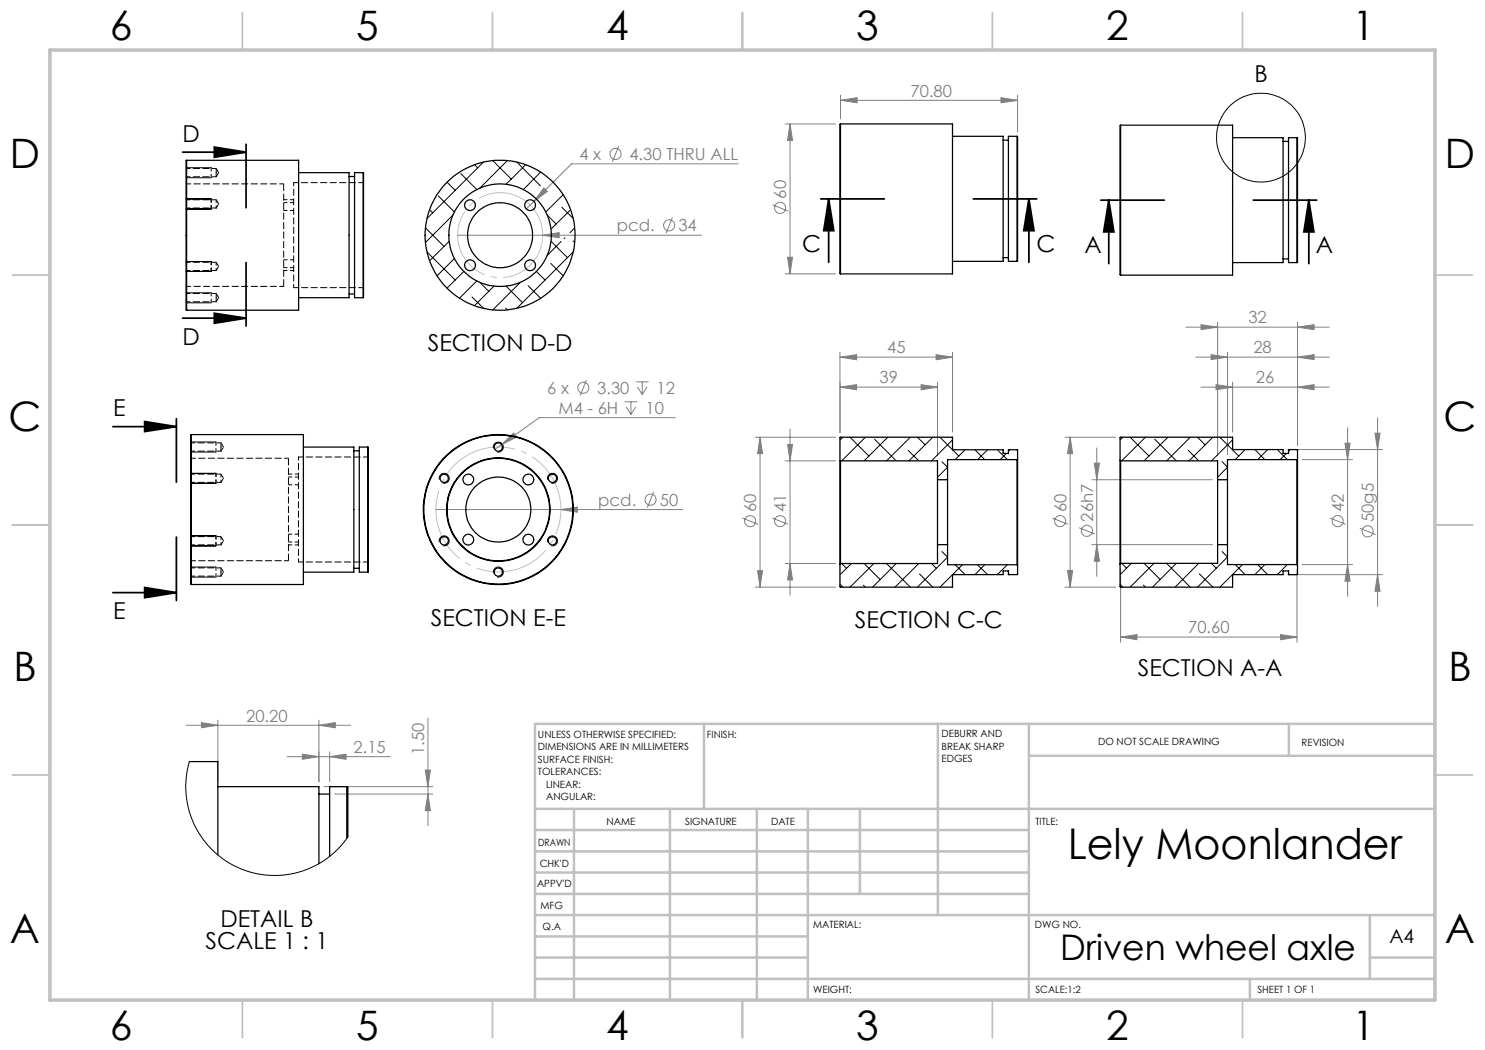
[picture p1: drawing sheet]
<svg xmlns="http://www.w3.org/2000/svg" width="297mm" height="210mm" viewBox="0 0 297 210" stroke-linecap="round" stroke-linejoin="round" font-family="sans-serif">
<g fill="none" stroke="#808080" stroke-width=".2">
<path d="M168.1 19v4.8M200.2 19.5l3.3 .6-3.3 .5zM203.5 19v7.4M108.8 37.6l.7 .7-2.7 2zM123.8 29.2l-1.3 3.2M147.6 32.8h-33.3l-9 9M157 24.8h10.1M158 24.8l.5 3.3h-1zM158 24.8v30M168.1 20.1l3.3-.6v1.1zM168.1 20.1h35.4M91.5 47.1h48.8"/>
<path d="M108.5 47.1l3.3-.6v1zM134.5 43.5l-1.3 3.2M154.4 40.9l3.2 1.3M157 54.8h10.1M157.5 51.5h1l-.5 3.3zM117.3 76l-1.3 3.2M127.2 76.4h2.5M127.5 77.4l.9 1.5M128.4 76.4v2.5M129.4 77.4l-1 1.5M168 71.4l3.3-.5v1.1zM168 70.4v16.1"/>
<path d="M168 71.4h22.5M168 77.4l3.3-.5v1.1zM168 77.4h19.5M184.2 76.9l3.3 .5-3.3 .6zM187.2 70.9l3.3 .5-3.3 .6zM187.5 76.4v14.8M190.5 70.4v16M237.2 65.4h28.7M239.1 71.4h26.8M240.2 77.4h25.7M240.2 64.9l3.3 .5-3.3 .5zM242.2 70.9l3.3 .5-3.3 .5z"/>
<path d="M243.2 76.9l3.3 .5-3.3 .6zM243.5 64.4v26.8M245.5 70.4v20.5M246.5 76.4v10M259.5 65.4l3.3-.5v1zM259.5 64.4v24.6M259.5 77.4l3.3-.5v1.1zM259.5 71.4l3.3-.5v1zM100.3 88.9l2.4-2.3 .6 .8zM100.3 88.9l-1.3 1M124.9 80.4h2.6M125.2 81.4l1 1.5"/>
<path d="M126.2 80.4v2.5M127.1 81.4l-.9 1.5M130.7 98.3l-1.2 3.2M135 83.5h-27.2l-7.5 5.4M151 87.4h16.1M152 87.4l.5 3.3h-1zM152 87.4v30M157 92.2h10.1M157.5 88.9h1l-.5 3.3zM158 85.8v33.3M213 87.4h10.1M214 87.4l.5 3.3h-1z"/>
<path d="M214 87.4v30M218.4 95.9h24.1M218.9 92.6h1l-.5 3.3zM219.4 89.6v25.7M257.6 89.9h18.9M260.4 91.9h10.1M269 88.6h1l-.5 3.3zM269.5 85.6v33.7M275 86.6h1l-.5 3.3zM275.5 83.6v37.7M87.2 101.9h49.4M112.1 101.9l3.4-.5v1z"/>
<path d="M148.4 103.6l3.2 1.3M151 117.4h16.1M151.5 114.2h1l-.5 3.2zM154.4 103.6l3.2 1.3M157 112.7h10.1M158 112.7l.5 3.3h-1zM210.4 103.6l3.2 1.3M213 117.4h10.1M213.5 114.1h1l-.5 3.3zM215.8 105.5l3.2 1.3M218.4 108.9h24.1M219.4 108.9l.5 3.3h-1z"/>
<path d="M224.1 113.7v14.7M257.6 114.9h18.9M259.4 113.9v14.5M260.4 112.9h10.1M266 103.6l3.1 1.3M269.5 112.9l.5 3.3h-1zM272 105.6l3.1 1.3M275.5 114.9l.5 3.3h-1zM224.1 127.4l3.3-.5v1zM224.1 127.4h35.3M256.1 126.9l3.3 .5-3.3 .5zM37.2 145.1h32.9"/>
<path d="M40.3 144.5l3.3 .6-3.3 .4zM43.6 144v12.3M57.4 151.3h20.7M60.5 150.8l3.3 .5-3.3 .6zM63.8 145.1l3.3-.6v1zM63.8 144v12.3M64.8 157.3h21.8M65.9 151.3l3.3-.5v1.1zM65.9 150.3v6M66.9 158.8h19.7M85.1 154h1l-.5 3.3zM85.6 158.8l.5 3.3h-1z"/>
<path d="M85.6 143.6v21.6"/>
<circle cx="123.1" cy="30.8" r="1.11"/>
<circle cx="133.8" cy="45.1" r="1.11"/>
<circle cx="156" cy="41.6" r="1.11"/>
<circle cx="116.7" cy="77.6" r="1.11"/>
<circle cx="130.1" cy="99.9" r="1.12"/>
<circle cx="150" cy="104.2" r="1.11"/>
<circle cx="156" cy="104.2" r="1.11"/>
<circle cx="212" cy="104.2" r="1.12"/>
<circle cx="217.4" cy="106.2" r="1.12"/>
<circle cx="267.5" cy="104.2" r="1.11"/>
<circle cx="273.5" cy="106.3" r="1.11"/>
</g>
<g fill="none" stroke="#000" stroke-width=".2">
<path d="M37.2 33.5h5M37.2 35.6h5M37.2 39.8h5M37.2 41.8h5M37.2 52.3h5M37.2 54.3h5M37.2 58.6h5M37.2 60.6h5M38.2 88.4h5M38.2 90.4h5M38.2 94.7h5M38.2 96.7h5"/>
<path d="M87.9 95.9a.99 .99 0 0 1 .8-1.2 .99 .99 0 0 1 1.1 1 .99 .99 0 0 1-1.2 .9M98.7 89.7a.99 .99 0 0 1 .9-1.3 .99 .99 0 0 1 1.1 1.1 .99 .99 0 0 1-1.3 .9M109.5 95.9a.99 .99 0 0 1 .9-1.2 .99 .99 0 0 1 1.1 1 .99 .99 0 0 1-1.3 .9M38.2 107.2h5M38.2 109.2h5M38.2 113.4h5M38.2 115.4h5M87.9 108.4a1 1 0 0 1 .9-1.2 1 1 0 0 1 1 1.1 1 1 0 0 1-1.2 .8M98.7 114.7a1 1 0 0 1 .9-1.3 1 1 0 0 1 1.1 1.1 1 1 0 0 1-1.3 .9M109.5 108.4a1 1 0 0 1 .9-1.2 1 1 0 0 1 1.1 1.1 1 1 0 0 1-1.3 .8"/>
<circle cx="252.2" cy="27.5" r="8.9"/>
</g>
<g fill="none" stroke="#000" stroke-width=".35">
<path d="M36.5 30.4h12.7M42.9 29.4l6.3 1-6.3 1.1zM49.2 28.8v12.7M164.1 39.8h12.8M165.7 39.8l1.1 6.3h-2.1zM165.7 39.8v12.7M194.7 39.8h12.7M205.8 39.8l1 6.3h-2zM205.8 39.8v12.7M49.2 52.5v12.7M220.2 40h12.7M221.8 40l1 6.4h-2.1z"/>
<path d="M221.8 40v12.7M250.6 40h12.7M261.8 40l1 6.4h-2zM261.8 40v12.7M36.5 63.6h12.7M42.9 62.6l6.3 1-6.3 1.1zM22.6 85.3h12.7M28.9 84.3l6.4 1-6.4 1zM35.3 83.7v12.7M22.6 118.5h12.7M28.9 117.5l6.4 1-6.4 1zM35.3 107.4v12.7"/>
</g>
<path d="M108.2 44.5a8.5 8.5 0 0 0-14.2-3.5 8.5 8.5 0 0 0 3.6 14.2 8.5 8.5 0 0 0 10.8-9.9l-.2-.8" fill="none" stroke="#c0c0c0" stroke-width=".2" stroke-dasharray="15.2 1.3 1.3 1.3" stroke-linecap="butt"/>
<path d="M111.6 98.2a12.5 12.5 0 0 0-20.8-5.1 12.5 12.5 0 0 0 5.4 20.8 12.5 12.5 0 0 0 15.7-14.7l-.3-1" fill="none" stroke="#c0c0c0" stroke-width=".2" stroke-dasharray="15.2 1.3 1.3 1.3" stroke-dashoffset="6.5" stroke-linecap="butt"/>
<g fill="none" stroke="#c0c0c0" stroke-width=".35">
<path d="M48.5 2.5v7.5M98.5 2.5v7.5M148.5 2.5v7.5M198.5 2.5v7.5M248.5 2.5v7.5M2.5 55h7.5M287 55h7.5M2.5 105h7.5M287 105h7.5M2.5 155h7.5M287 155h7.5M48.5 200v7.5"/>
<path d="M98.5 200v7.5M148.5 200v7.5M198.5 200v7.5M248.5 200v7.5"/>
</g>
<g fill="none" stroke="#c0c0c0" stroke-width=".5">
<path d="M140.8 144.8v17M187.6 144.8v38.2M205.8 144.8v55.2M205.8 151.2h81.2M257.8 144.8v6.4M287 144.8h-180v55.2M107 161.8h180M107 178.8h98.8M107 174.5h98.8M107 170.3h98.8M107 166h98.8M114.8 161.8v38.2"/>
<path d="M134 161.8v38.2M151.4 161.8v38.2M161.6 161.8v38.2M172 161.8v17M107 195.8h180M107 191.5h54.6M107 187.3h54.6M107 183h180M250 195.8v4.2M274 191.5h13M274 183v12.8"/>
</g>
<path d="M10 10h277v190h-277z" fill="none" stroke="#c0c0c0" stroke-width=".7"/>
<path d="M42.2 35.5v-2M42.2 41.8v-2M42.2 54.3v-2M42.2 60.5v-2M43.2 90.4v-2M43.2 96.6v-2M43.2 109.1v-2M43.2 115.4v-2" fill="none" stroke="#000" stroke-width=".2" stroke-dasharray="1.3 .6" stroke-dashoffset=".6"/>
<g fill="#000">
<path d="M42.9 29.4l6.3 1-6.3 1.1zM42.9 62.6l6.3 1-6.3 1.1zM28.9 84.3l6.4 1-6.4 1zM28.9 117.5l6.4 1-6.4 1z"/>
<path d="M205.8 39.8l1 6.3h-2zM165.7 39.8l1.1 6.3h-2.1z"/>
<path d="M261.8 40l1 6.4h-2zM221.8 40l1 6.4h-2.1z"/>
</g>
<g fill="#808080">
<path d="M112.1 101.9l3.4-.5v1z"/>
<path d="M108.5 47.1l3.3-.6v1z"/>
<path d="M259.5 65.4l3.3-.5v1zM240.2 64.9l3.3 .5-3.3 .5zM63.8 145.1l3.3-.6v1zM40.3 144.5l3.3 .6-3.3 .4zM187.2 70.9l3.3 .5-3.3 .6zM168 71.4l3.3-.5v1.1z"/>
<path d="M60.5 150.8l3.3 .5-3.3 .6zM65.9 151.3l3.3-.5v1.1zM168.1 20.1l3.3-.6v1.1zM200.2 19.5l3.3 .6-3.3 .5zM168 77.4l3.3-.5v1.1zM184.2 76.9l3.3 .5-3.3 .6zM108.8 37.6l-2 2.7 2.7-2zM100.3 88.9l3-1.5-.6-.8z"/>
<path d="M243.2 76.9l3.3 .5-3.3 .6zM259.5 77.4l3.3-.5v1.1z"/>
<path d="M269 88.6h1l-.5 3.3zM269.5 112.9l.5 3.3h-1zM275 86.6h1l-.5 3.3zM275.5 114.9l.5 3.3h-1zM218.9 92.6h1l-.5 3.3zM219.4 108.9l.5 3.3h-1zM214 87.4l.5 3.3h-1zM213.5 114.1h1l-.5 3.3zM85.1 154h1l-.5 3.3zM85.6 158.8l.5 3.3h-1zM158 24.8l.5 3.3h-1zM157.5 51.5h1l-.5 3.3zM152 87.4l.5 3.3h-1zM151.5 114.2h1l-.5 3.2zM157.5 88.9h1l-.5 3.3zM158 112.7l.5 3.3h-1z"/>
<path d="M242.2 70.9l3.3 .5-3.3 .5zM259.5 71.4l3.3-.5v1zM224.1 127.4l3.3-.5v1zM256.1 126.9l3.3 .5-3.3 .5z"/>
</g>
<g fill="none" stroke="#000" stroke-width=".25">
<path d="M37.3 32.1v29.9M37.3 32.1h22.4v29.9h-22.4M37.3 32.1h-.1v29.8l.1 .1M59.7 34.5h10.1v25h-10.1M69.8 35.3h1.1M72.6 34.5h-1.7v25h1.7M72.6 34.5v25M168.1 24.8v30M168.1 24.8h22.4v30h-22.4M168.1 24.8l-.1 .1v29.8l.1 .1M190.5 27.3h10.1v25h-10.1M200.6 28h1.1"/>
<path d="M203.4 27.3h-1.7v25h1.7M203.4 27.3v25M203.4 27.3l.1 .1v24.8l-.1 .1M224.1 25v30M224.1 25h22.4v30h-22.4M224.1 25l-.1 .1v29.8l.1 .1M246.5 27.5h10.1v25h-10.1M256.6 28.3h1.1M259.4 27.5h-1.7v25h1.7M259.4 27.5v25M259.4 27.5l.1 .1v24.8l-.1 .1M69.8 58.8h1.1"/>
<path d="M200.6 51.5h1.1M256.6 51.8h1.1M38.3 86.9v30M38.3 86.9h22.4v30h-22.4M38.3 86.9l-.1 .1v29.8l.1 .1M60.7 89.4h10.1v25h-10.1M70.8 90.2h1.1M73.6 89.4h-1.7v25h1.7M73.6 89.4v25M168 92.1v20.7M168 92.1l.1 .1M168.1 92.2v20.5"/>
<path d="M168.1 92.2h19.4v3.7M187.5 95.9v13M187.5 95.9h2M189.5 95.9v13M203.4 91.9v21.1M203.4 91.9h-13.9v4M203.5 91.8v21.2M203.5 91.8v-1.8l-.1-.1h-1.7v.8h-1.1v-.8h-10.1v-2.5h-22.4l-.1 .2v4.5M203.5 91.8l-.1 .1M224 92.1v20.7M224 92.1l.1 .1M224.1 92.2v20.5"/>
<path d="M224.1 92.2h19.4v3.7M243.5 95.9v13M243.5 95.9h2M245.5 95.9v13M259.4 91.9v21M259.4 91.9h-13.9v4M259.5 91.8v21.2M259.5 91.8l-.1-1.9h-1.7v.8h-1.1v-.8h-10.1v-2.5h-22.4l-.1 .1v4.6M259.5 91.8l-.1 .1M70.8 113.7h1.1M168 112.8v4.5l.1 .1h22.4v-2.5h10.1v-.7h1.1v.7h1.7l.1-1.9M168.1 112.7l-.1 .1"/>
<path d="M187.5 108.9h2M187.5 108.9v3.8h-19.4M189.5 108.9v4.1h13.9M203.4 113h.1M224 112.8v4.5l.1 .1h22.4v-2.5h10.1v-.7h1.1v.7h1.7l.1-1.9M224.1 112.7l-.1 .1M243.5 108.9v3.8h-19.4M243.5 108.9h2M245.5 108.9v4h13.9M259.4 112.9l.1 .1M37.9 152.3h5.7v18.7M43.6 157.3h20.2v15.4"/>
<path d="M63.8 158.8h2.1M69.4 157.3h-3.5v14M69.4 157.3v10.4M69.4 157.3l.2 .2v9.9"/>
<circle cx="94" cy="53.1" r="1.08"/>
<circle cx="94" cy="41" r="1.08"/>
<circle cx="100" cy="47" r="15"/>
<circle cx="100" cy="47.1" r="6.5"/>
<circle cx="100" cy="47.1" r="10.2"/>
<circle cx="106" cy="53.1" r="1.08"/>
<circle cx="106" cy="41" r="1.08"/>
<circle cx="88.8" cy="95.7" r=".82"/>
<circle cx="93.7" cy="95.9" r="1.07"/>
<circle cx="99.7" cy="89.4" r=".83"/>
<circle cx="105.7" cy="95.9" r="1.08"/>
<circle cx="110.5" cy="95.7" r=".82"/>
<circle cx="88.8" cy="108.2" r=".82"/>
<circle cx="93.7" cy="107.9" r="1.07"/>
<circle cx="99.7" cy="101.9" r="14.9"/>
<circle cx="99.7" cy="101.9" r="15"/>
<circle cx="99.7" cy="101.9" r="6.5"/>
<circle cx="99.7" cy="101.9" r="10.4"/>
<circle cx="99.7" cy="101.9" r="10.3"/>
<circle cx="99.7" cy="114.4" r=".83"/>
<circle cx="105.7" cy="107.9" r="1.08"/>
<circle cx="110.5" cy="108.2" r=".82"/>
</g>
<g fill="none" stroke="#000" stroke-width=".2">
<path d="M87.7 39.2l3.2 3.2M89.4 36.4l1.7 1.7M92.1 34.7l3.3 3.2M94.9 32.9l.6 .7M96.7 32.4l-11.3 11.3M98.6 32.1l3.7 3.7M101.5 32.1l-5.5 5.5M103.4 32.4l4.7 4.8M105.1 32.9l-3.9 4M108.1 34.4l-3.4 3.5M112.6 38.9l-3.5 3.5M85.1 45.6l3.7 3.7"/>
<path d="M85.4 50.4l5.7 5.6M85.9 41.9l.6 .7M89.9 48.3l-4 3.9M90.6 43l-5.5 5.5M90.9 51.7l-3.5 3.5M92.8 54.3l-3.4 3.3M94.4 59.4l2.3 2.3M95.4 56.2l-3.5 3.4M96 56.5l1.8 1.8M98.8 57.2l-3.9 3.9M101.2 57.2l3.3 3.3M104.1 56.5l-5.5 5.5"/>
<path d="M105.6 57.1l2.5 2.5M107.3 54.3l1.7 1.7M109.4 43l1.8 1.8M110.1 52.7l2.5 2.5M110.2 48.3l3.3 3.2M112.2 48.3l-2.8 2.8M112.4 41.4l2.3 2.3M113 47.5l-.2 .2M114.1 41.9l-3.9 3.9M114.6 48.2l.3 .3M114.7 50.4l-11.3 11.3M114.9 45.6l-.9 1"/>
<path d="M101.1 61.6l.4 .4M168.6 87.4l-.6 .6M170 87.4l3.8 3.8M173.1 87.4l-4.8 4.8M174.9 87.8l4.3 4.4M177.6 87.4l-4.8 4.8M181.6 90.1l2.2 2.1M182.1 87.4l-4.8 4.8M183.5 87.4l1.5 1.6M186.5 87.4l-4.7 4.8M188 87.4l3.8 3.8M188.4 92.3l1.1 1.1-2 2.1"/>
<path d="M190.5 88l-4.2 4.2M193 89.9l-2 2M195 89.9l2 2M197.5 89.9l-2 2M199.6 90.1l1.9 1.8M201.3 90.7l-1.3 1.2M202 89.9l-.3 .4M224.6 87.4l-.6 .6M226 87.4l3.8 3.8M229.1 87.4l-4.8 4.8M230.9 87.8l4.4 4.4M233.6 87.4l-4.8 4.8"/>
<path d="M237.7 90.1l2 2.1M238.1 87.4l-4.8 4.8M239.5 87.4l1.5 1.6M242.6 87.4l-4.8 4.8M244 87.4l3.8 3.8M244.4 92.3l1.1 1.1-2 2.1M246.5 88l-4.2 4.2M249 89.9l-1.9 2M251 89.9l2 2M253.5 89.9l-2 2M255.6 90.1l1.9 1.8M257.3 90.7l-1.3 1.2"/>
<path d="M258 89.9l-.3 .4M168 116.9l.6 .5M168.3 112.7l1 1M170.3 112.7l-2.3 2.3M172.7 117l.4 .4M172.8 112.7l3.2 3.2M174.8 112.7l-4.8 4.7M177.3 112.7l4.8 4.7M179.2 112.7l-4.7 4.7M183.8 112.7l-4.8 4.7M183.9 114.8l2.6 2.6M186.3 112.7l1 1"/>
<path d="M188.4 110.3l1.1 1.1-6 6M191 113l2 1.9M192.5 113l-4.5 4.4M195.5 113l2 1.9M197 113l-2 1.9M201.5 113l-2 1.9M201.9 114.8l.1 .1M224 116.9l.6 .5M224.3 112.7l1 1M226.3 112.7l-2.3 2.3M228.7 117l.4 .4M228.8 112.7l3.3 3.2"/>
<path d="M230.8 112.7l-4.8 4.7M233.3 112.7l4.8 4.7M235.3 112.7l-4.8 4.7M239.7 112.7l-4.7 4.7M239.9 114.8l2.7 2.6M242.3 112.7l1 1M244.4 110.3l1.1 1.1-6 6M247.1 112.9l1.9 2M248.5 112.9l-4.5 4.5M251.5 112.9l2 2M253 112.9l-2 2M257.5 112.9l-2 2"/>
<path d="M257.8 114.8l.2 .1M37.9 152.3l-.6 2.7-.1 3.5 .5 3.2 .9 2.8 1.6 2.8 2 2.4 2.4 2.1 2 1.3 3.2 1.3 3.2 .6h3.5l3-.5 1.8-.6 1.6-.7 2.4-1.4 2.8-2.5 1.5-1.9"/>
</g>
<path d="M43.2 54.1v-1.6M43.2 41.6v-1.6M44.2 96.5v-1.7M44.2 109v-1.7" fill="none" stroke="#000" stroke-width=".2" stroke-dasharray="1.3 .6" stroke-dashoffset=".8"/>
<g fill="none" stroke="#000" stroke-width=".2" stroke-dasharray="1.3 .6" stroke-dashoffset=".6">
<path d="M58.7 36.5v21M58.7 39.9h-2M56.7 54.1h2M56.7 42.1h2M56.7 53.5h2M58.7 52h-2M58.7 40.5h-2M57.7 97h2M59.7 91.4v21M59.7 94.8h-2M59.7 95.4h-2M57.7 109h2"/>
<path d="M57.7 108.4h2M59.7 106.8h-2"/>
</g>
<path d="M56.7 36.8v20.5M57.7 91.6v20.5" fill="none" stroke="#000" stroke-width=".2" stroke-dasharray="1.3 .6" stroke-dashoffset="-.1"/>
<path d="M43.2 34.5v-.8M43.2 35.4v-.9M72.6 36.5h-13.9M43.2 59.5v-.8M58.7 57.5h13.9M43.2 60.4v-.9M44.2 89.4v-.8M44.2 90.2v-.8M73.6 91.4h-13.9M44.2 114.4v-.8M44.2 115.2v-.8M59.7 112.4h13.9" fill="none" stroke="#000" stroke-width=".2" stroke-dasharray="1.3 .6" stroke-dashoffset=".4"/>
<g fill="none" stroke="#000" stroke-width=".2" stroke-dasharray="1.3 .6" stroke-dashoffset=".5">
<path d="M37.2 35.4h6M43.2 40h-6M43.2 33.7h-6M43.2 35.4l.5-.9M43.7 34.5l-.5-.8M56.7 36.8h-19.4M37.2 54.1h6M37.2 41.6h6M37.3 57.3h19.4M43.2 52.5h-6M43.2 54.1l.5-.8M43.2 41.6l.5-.8"/>
<path d="M43.2 58.7h-6M43.7 53.3l-.5-.8M43.7 40.8l-.5-.8M43.7 59.5l-.5-.8M37.2 60.4h6M43.2 60.4l.5-.9M38.2 96.5h6M38.2 90.2h6M44.2 94.8h-6M44.2 96.5l.5-.9M44.2 88.6h-6M44.2 90.2l.5-.8"/>
<path d="M44.7 95.6l-.5-.8M44.7 89.4l-.5-.8M57.7 91.6h-19.4M38.2 109h6M38.2 115.2h6M38.3 112.1h19.4M44.2 107.3h-6M44.2 109l.5-.9M44.2 113.6h-6M44.2 115.2l.5-.8M44.7 108.1l-.5-.8M44.7 114.4l-.5-.8"/>
</g>
<path d="M37.3 36.8l-.1-.1M72.7 36.4l-.1 .1M37.2 57.4l.1-.1M72.6 57.5l.1 .1M38.3 91.6l-.1-.1M73.7 91.3l-.1 .1M38.2 112.2l.1-.1M73.6 112.4l.1 .1" fill="none" stroke="#000" stroke-width=".2" stroke-dasharray="1.3 .6"/>
<text font-size="8.5" x="213.5" y="171.8">Lely Moonlander</text>
<g font-size="8.1">
<text x="22" y="8">6</text>
<text x="71.2" y="8">5</text>
<text x="121.2" y="8">4</text>
<text x="171.3" y="8">3</text>
<text x="221.3" y="8">2</text>
<text x="270.5" y="8">1</text>
<text x="2" y="33.6">D</text>
<text x="289" y="33.6">D</text>
<text x="1.7" y="86.1">C</text>
<text x="288.7" y="86.1">C</text>
<text x="2.7" y="136.1">B</text>
<text x="289.7" y="136.1">B</text>
<text x="2" y="188.6">A</text>
<text x="289" y="188.6">A</text>
<text x="22" y="208">6</text>
<text x="71.2" y="208">5</text>
<text x="121.2" y="208">4</text>
<text x="171.3" y="208">3</text>
<text x="221.3" y="208">2</text>
<text x="270.5" y="208">1</text>
</g>
<text font-size="7.1" x="212" y="192">Driven wheel axle</text>
<g font-size="4.7">
<text x="250.9" y="16.3">B</text>
<text x="36.5" y="28.4">D</text>
<text x="160.4" y="50.4">C</text>
<text x="207.3" y="50.4">C</text>
<text x="216.9" y="50.7">A</text>
<text x="263.2" y="50.7">A</text>
<text x="36.5" y="69">D</text>
<text x="85.6" y="70.3">SECTION D-D</text>
<text x="22.6" y="83.3">E</text>
<text x="22.6" y="123.8">E</text>
<text x="86.2" y="125.2">SECTION E-E</text>
<text x="171" y="125.7">SECTION C-C</text>
<text x="227.6" y="135.3">SECTION A-A</text>
<text x="44.1" y="185.3">DETAIL B</text>
<text x="41.1" y="189.9">SCALE 1 : 1</text>
</g>
<text font-size="3.9" x="277.9" y="188.5">A4</text>
<g font-size="3.3" fill="#808080">
<text x="182.1" y="19.3">70.80</text>
<text x="115.9" y="32">4 x</text>
<text x="125.9" y="32">4.30 THRU ALL</text>
<text x="157.3" y="39.7" transform="rotate(-90 157.3 39.7)">60</text>
<text x="123.3" y="46.3">pcd.</text>
<text x="135.7" y="46.3">34</text>
<text x="249.7" y="64.7">32</text>
<text x="177.4" y="70.7">45</text>
<text x="250.7" y="70.7">28</text>
<text x="175.9" y="76.7">39</text>
<text x="251.2" y="76.7">26</text>
<text x="109.4" y="78.8">6 x</text>
<text x="111.7" y="82.8">M4 - 6H</text>
<text x="119.4" y="78.8">3.30</text>
<text x="129.1" y="82.8">10</text>
<text x="131.3" y="78.8">12</text>
<text x="119.6" y="101.1">pcd.</text>
<text x="132" y="101.1">50</text>
<text x="151.3" y="102.4" transform="rotate(-90 151.3 102.4)">60</text>
<text x="157.3" y="102.4" transform="rotate(-90 157.3 102.4)">41</text>
<text x="213.3" y="102.4" transform="rotate(-90 213.3 102.4)">60</text>
<text x="218.6" y="104.3" transform="rotate(-90 218.6 104.3)">26h7</text>
<text x="268.8" y="102.4" transform="rotate(-90 268.8 102.4)">42</text>
<text x="274.8" y="104.4" transform="rotate(-90 274.8 104.4)">50g5</text>
<text x="237.6" y="126.7">70.60</text>
<text x="49.2" y="144.3">20.20</text>
<text x="70.7" y="150.6">2.15</text>
<text x="84.9" y="151" transform="rotate(-90 84.9 151)">1.50</text>
</g>
<g font-size="2">
<text x="107.6" y="147.6">UNLESS OTHERWISE SPECIFIED:</text>
<text x="141.4" y="147.6">FINISH:</text>
<text x="188.3" y="147.5">DEBURR AND</text>
<text x="188.3" y="150">BREAK SHARP</text>
<text x="219.6" y="149">DO NOT SCALE DRAWING</text>
<text x="260.3" y="149.2">REVISION</text>
<text x="107.6" y="150.1">DIMENSIONS ARE IN MILLIMETERS</text>
<text x="107.6" y="152.6">SURFACE FINISH:</text>
<text x="107.6" y="155.1">TOLERANCES:</text>
<text x="188.3" y="152.5">EDGES</text>
<text x="109.2" y="157.6">LINEAR:</text>
<text x="109.2" y="160.1">ANGULAR:</text>
<text x="121.3" y="165">NAME</text>
<text x="137" y="164.9">SIGNATURE</text>
<text x="154.2" y="164.9">DATE</text>
<text x="207.1" y="164.9">TITLE:</text>
<text x="107.6" y="169.1">DRAWN</text>
<text x="107.9" y="173.3">CHK'D</text>
<text x="107.4" y="177.4">APPV'D</text>
<text x="108.1" y="181.8">MFG</text>
<text x="108.5" y="186">Q.A</text>
<text x="162.6" y="185.5">MATERIAL:</text>
<text x="207" y="185.5">DWG NO.</text>
<text x="162.6" y="198.5">WEIGHT:</text>
<text x="207.1" y="198.6">SCALE:1:2</text>
<text x="251.5" y="198.6">SHEET 1 OF 1</text>
</g>
</svg>
